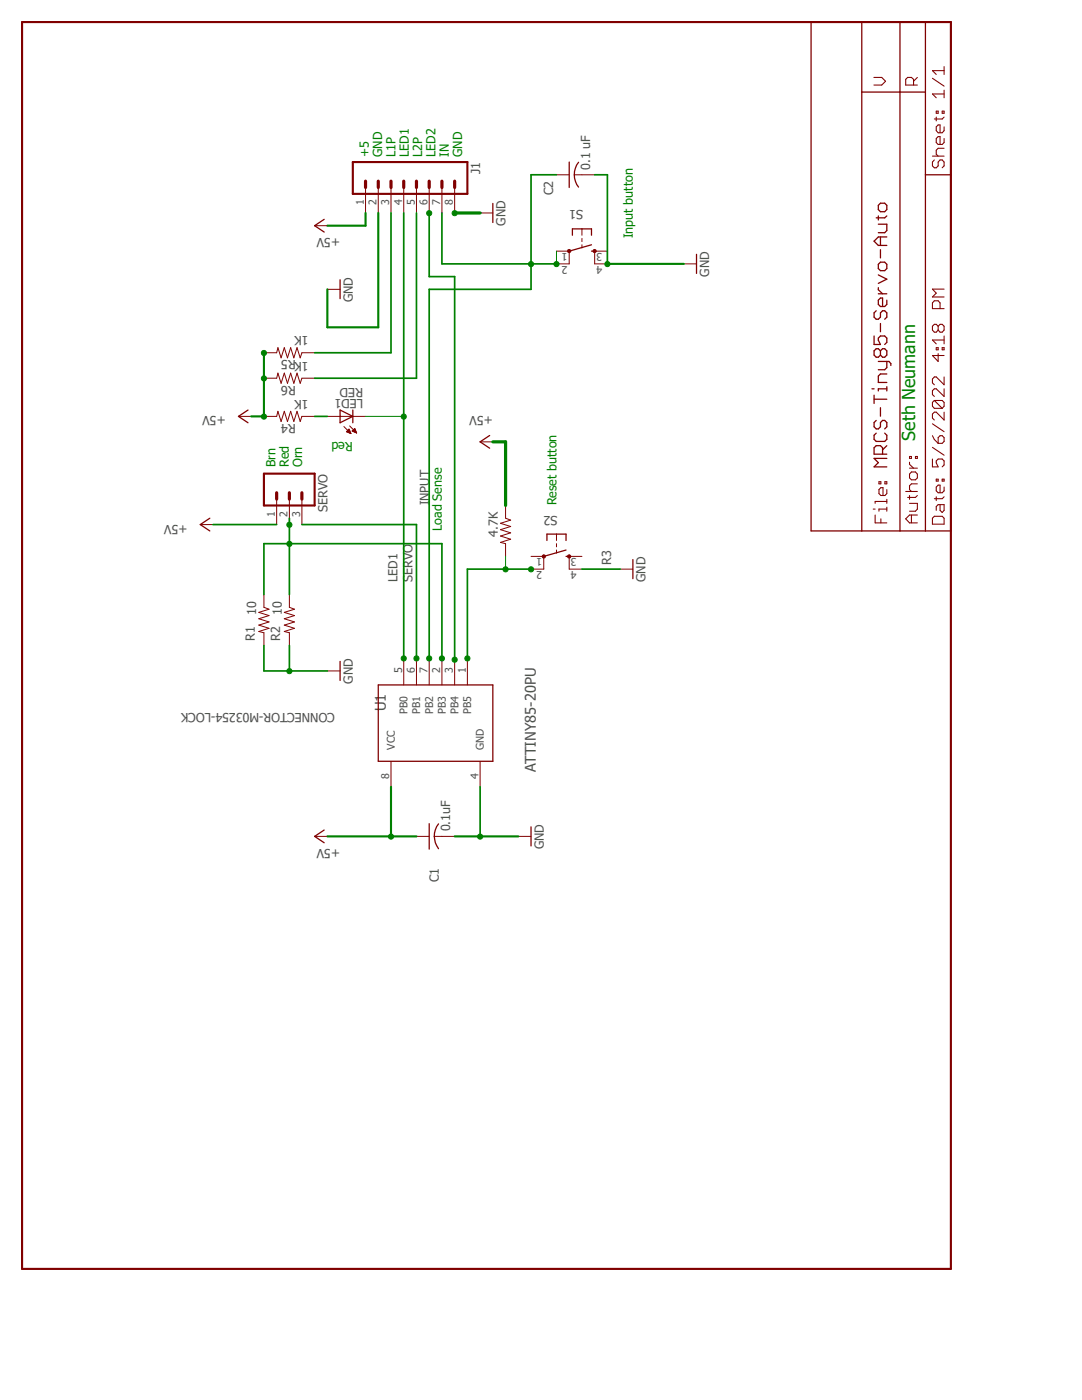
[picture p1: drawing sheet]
<svg xmlns="http://www.w3.org/2000/svg" width="216mm" height="279mm" viewBox="0 0 216 279" stroke-linecap="round" stroke-linejoin="round" font-family="sans-serif">
<path d="M4.2 4.2l186.1 249.6M190.3 4.2l-186.1 249.6" fill="none" stroke="#fff" stroke-width=".2"/>
<path d="M114.2 46.9v-1.2h3.8v1.2M118 50.1h.7M118 48.9l-4.4 1.2M75.5 136.7h22.8v15.2h-22.8z" fill="none" stroke="#800000" stroke-width=".25"/>
<g fill="none" stroke="#800000" stroke-width=".2">
<path d="M113.6 50.1v2.6M116.1 45.7v1.2M116.1 47.6v.6M116.1 48.9v.6M118.7 50.1v2.6M80.6 131.6v5.1M83.1 131.6v5.1M85.6 131.6v5.1M88.2 131.6v5.1M90.7 131.6v5.1M93.3 131.6v5.1M78 151.9v5.1"/>
<path d="M95.8 151.9v5.1"/>
</g>
<path d="M113.3 49.9h.5l.1 .2-.1 .2h-.5z" fill-rule="evenodd" fill="#800000"/>
<path d="M113.3 49.9h.5l.1 .2-.1 .2h-.5z" fill="none" stroke="#800000" stroke-width=".2"/>
<path d="M118.4 49.9h.5l.1 .2-.1 .2h-.5z" fill-rule="evenodd" fill="#800000"/>
<g fill="none" stroke="#800000" stroke-width=".2">
<path d="M72.9 37.4v5.1M75.5 37.4v5.1M78 37.4v5.1M80.6 37.4v5.1M83.1 37.4v5.1M85.6 37.4v5.1M88.2 37.4v5.1M90.7 37.4v5.1M111 34.9h2.6M114.6 34.9h4.1M62.8 45h2.5M65.3 57.7h2.6"/>
<path d="M95.8 42.5h2.5M111 50.1h2.6M111 52.7h2.6M118.4 49.9h.5l.1 .2-.1 .2h-.5zM118.7 50.1h2.5M118.7 52.7h2.5M136.4 52.7h2.6M52.7 70.4h2.5l.3-1 .6 2 .6-2 .7 2 .6-2 .6 2 .7-2 .6 2 .3-1h2.6M47.6 83.1h2.5M52.7 83.1h2.5l.3-1 .6 2 .6-2 .7 2 .6-2 .6 2 .7-2 .6 2 .3-1h2.6M55.2 99.6v5.1M57.7 99.6v5.1"/>
<path d="M60.2 99.6v5.1M65.3 83.1h7.6M68.6 85.1l1.4 1.4M69.1 86.1l.5-.5 .4 .9zM69.2 86.1v.1M69.3 86.1v.1M69.3 85.9v.3M69.4 85.9v.4M69.5 85.8v.5M69.6 85.7v.7M69.7 85.8v.6M69.8 85l1.4 1.4"/>
<path d="M69.8 86v.4M69.9 86.2v.3M70 86.4v.1M70.3 86l.5-.5 .4 .9zM70.3 86v.1M70.4 85.9v.2M70.5 85.8v.3M70.6 85.7v.4M70.7 85.6v.6M70.8 85.6v.6M70.9 85.7v.6M71 85.9v.4"/>
<path d="M71 86.1v.3M71.1 86.3v.1M95.8 88.2h2.5M40 104.7h2.5M52.7 118.7v2.5l1 .4-2.1 .6 2.1 .7-2.1 .6 2.1 .6-2.1 .7 2.1 .6-2.1 .6 1.1 .3v2.5M57.7 118.7v2.5l1.1 .4-2.1 .6 2.1 .7-2.1 .6 2.1 .6-2.1 .7 2.1 .6-2.1 .6 1 .3v2.5M100.9 100.9v2.5l1 .4-2 .6 2 .7-2 .6 2 .6-2 .7 2 .6-2 .6 1 .3v2.5M108.5 111v2.6M111 106.6v1.3M111 108.5v.6M111 109.8v.6M113.6 111v2.6"/>
<path d="M65.3 133.9h2.6M62.8 166.9h2.5M83.1 166.9h2.5M86.7 166.9h4M103.4 166.9h2.6"/>
</g>
<g fill="none" stroke="#800000" stroke-width=".25">
<path d="M161.8 4.4h27.9v101.6h-27.9zM172 18.4h12.7M172 4.4v101.6M179.6 4.4v101.6M184.7 4.4v101.6M113.6 32.3v5.1M115.4 32.4a4 4 0 0 0 0 4.9M184.7 34.9h5M64.7 43.8l-1.9 1.2 1.9 1.3M67.9 55.8v3.8M98.3 40.6v3.8M139 50.8v3.8"/>
<path d="M175.3 44.7h1.7v1.3l-.5 .4h-1.2M175.3 43.1v.8M175.3 57.4v.4l.8 .8M175.3 58.6h1.7M175.3 54.9l1.7 .8-1.7 .9M175.7 40.6h.8l.5 .4v.8l-.5 .4h-.8l-.4-.4v-.8zM175.7 52.3h.8l.5 .4v.9l-.5 .4h-.8l-.4-.4v-.9zM175.7 47.3v1.7M175.7 49.8v1.7M177 59.9v.8l-.5 .5h-.8l-.4-.5v-.8l.4-.4h.4v1.7M177 47.3h-1.7l-.9 .8 .9 .9h1.7M177 43.1l-.5 .4h-1.7"/>
<path d="M174 77.6h.4M174.4 67.1v1.6h1.3l-.4-.8v-.4l.4-.4h.8l.5 .4v.8l-.5 .4M174.4 78.9v1.6M174.4 79.7h2.6M174.8 62l-.4 .4v.9l.4 .4h.5l.4-.4v-.9l.4-.4h.4l.5 .4v.9l-.5 .4M175.3 72.1h2.1l.4 .5v.3M175.7 70l-.4-.4h-.5l-.4 .4v.9l.4 .4h.5l.4-.4M175.7 70l.4-.4h.4l.5 .4v.9l-.5 .4h-.4l-.4-.4M175.7 64.6v1.6M175.7 70v.9M177 72.1v1.3l-.5 .4h-1.2M177 77.2v.8"/>
<path d="M177 74.6h-1.3l-.4 .5v1.2h1.7M177 77.6h-1.7v.4M49.5 81.8l-1.9 1.3 1.9 1.3M67.9 81.8l2.5 1.3-2.5 1.3zM70.4 81.8v2.6M97.7 86.9l-1.9 1.3 1.9 1.3M174.8 83.9l-.4 .4v.9l.4 .4h.5l.4-.4v-.9l.4-.4h.4l.5 .4v.9l-.5 .4M174.8 86.4l-.4 .5v.8l.4 .4h1.7l.5-.4v-.8l-.5-.5M175.7 81.4v1.7M176.1 90.6v-1.2l-.4-.5h-.9l-.4 .5v1.2h2.6M177 91.5h-2.6l.9 .8-.9 .9h2.6M177 88.9l-.9 .9"/>
<path d="M41.9 103.4l-1.9 1.3 1.9 1.3M109.1 107.9v-1.3h3.8v1.3M112.9 111h.7M112.9 109.8l-4.4 1.2M67.9 132v3.8M64.7 165.7l-1.9 1.2 1.9 1.3M85.6 164.4v5.1M87.5 164.4a4 4 0 0 0 0 5M106 165v3.8"/>
</g>
<path d="M4.4 4.4h185.3v248.8h-185.3zM70.4 32.3h22.9v6.4h-22.9zM52.7 94.5h10.1v6.4h-10.1z" fill="none" stroke="#800000" stroke-width=".42"/>
<path d="M72.9 36.2v1.2M75.5 36.2v1.2M78 36.2v1.2M80.6 36.2v1.2M83.1 36.2v1.2M85.6 36.2v1.2M88.2 36.2v1.2M90.7 36.2v1.2M55.2 98.3v1.3M57.7 98.3v1.3M60.2 98.3v1.3" fill="none" stroke="#800000" stroke-width=".64"/>
<g fill="none" stroke="#800000" stroke-width=".21">
<path d="M174.4 15.5h1.5l.8 .7-.8 .8h-1.5M182.3 17v-1.2l-.4-.3h-.8l-.4 .3v1.2h2.3M183 15.5l-.7 .7M186.1 15.6l2.3 1.6M188.4 13.3v1.6M188.4 18v1.5M188.4 18.8h-2.3l.7 .7M188.4 14.1h-2.3l.7 .8M186.1 31.2h2.3M186.4 31.9l-.3 .4v.8l.3 .4h.4l.4-.4v-.8l.4-.4h.4l.4 .4v.8l-.4 .4M186.8 22.2h.4v.4h-.4zM186.8 23.4v.7"/>
<path d="M188 22.2h.4v.4h-.4zM188.4 25.3v.8l-.4 .4h-.8l-.4-.4v-.8l.4-.4h.4v1.6M188.4 27.6v.8l-.4 .4h-.8l-.4-.4v-.8l.4-.3h.4v1.5M188.4 29.6h-1.2l-.4 .4v.8l.4 .4M188.4 23.4l-.4 .3h-1.6M188.4 57.7h-2.3l.7 .8-.7 .8h2.3M186.4 79.9h1.6l.4 .4v.8l-.4 .4M186.4 79.9l-.3 .4v.8l.3 .4h1.6M186.4 79.9l1.6 1.6M186.8 69.4h.4v.4h-.4zM187.2 65.1l.4-.4h.4l.4 .4v.8l-.4 .4h-.4l-.4-.4M187.2 65.1l-.4-.4h-.4l-.3 .4v.8l.3 .4h.4l.4-.4"/>
<path d="M187.2 65.1v.8M187.2 70.6v1.5l-1.1-1.1h2.3M187.6 61.6v-1.1l-.4-.5h-.8l-.3 .5v1.1h2.3M188 69.4h.4v.4h-.4zM188.4 67.1v1.5M188.4 75.2v1.6l-1.6-1.6h-.4l-.3 .4v.8l.3 .4M188.4 77.6v1.5l-1.6-1.5h-.4l-.3 .4v.7l.3 .4M188.4 67.9h-2.3l.7 .7M175.4 96.1h.4v.5h-.4zM176.6 96.1h.4v.5h-.4zM177 97.7v.8l-.4 .4h-.8l-.4-.4v-.8l.4-.4h.4v1.6M177 99.7v.8"/>
<path d="M180.7 98.1h2.3M181.5 91.1h.4v.4h-.4zM181.5 92.2v.5l.8 .7M181.5 98.9v.8M181.5 93.4h1.5M181.9 94.2h.8l.3 .4v.8l-.3 .4h-.8l-.4-.4v-.8zM182.7 91.1h.3v.4h-.3zM183 96.6h-1.1l-.4 .3v.8l.4 .4M183 98.9l-.3 .4h-1.6M186.1 91.6v1.6h1.1l-.4-.8v-.4l.4-.4h.8l.4 .4v.8l-.4 .4M186.1 89.3l2.3 1.5M186.1 87l.3 .7 .8 .8"/>
<path d="M186.1 84.6l2.3 1.5M186.8 95.6h.4v.4h-.4zM186.8 99.1v.8M187.2 87.3l.4-.3h.4l.4 .3v.8l-.4 .4h-.8zM188 95.6h.4v.4h-.4zM188.4 82.3v1.5l-1.6-1.5h-.4l-.3 .3v.8l.3 .4M188.4 97.2v.8l-.4 .3h-.8l-.4-.3v-.8l.4-.4h.4v1.5M188.4 99.1l-.4 .4h-1.6M174.2 101.6h.4M174.6 102.8v1.6h2.4M175.8 103.5v.9M177 100.1h-2.4v.4"/>
<path d="M177 101.6h-1.6v.4M177 101.2v.8M181.5 100.5h1.5v1.1l-.3 .4h-1.2M181.9 102.8v1.6M183 102.8h-1.5l-.8 .7 .8 .9h1.5M186.1 103.4l.3-.4h1.6l.4 .4v1.2h-2.3zM187.6 100.7v1.2l.4 .4 .4-.4v-1.2h-1.2l-.4 .4v.8"/>
</g>
<path d="M108.3 110.8l.2-.1 .3 .1v.5h-.5l-.1-.3z" fill-rule="evenodd" fill="#800000"/>
<path d="M108.3 110.8l.2-.1 .3 .1v.5h-.5l-.1-.3z" fill="none" stroke="#800000" stroke-width=".2"/>
<path d="M113.3 110.8l.3-.1 .2 .1 .1 .2-.1 .3h-.5z" fill-rule="evenodd" fill="#800000"/>
<path d="M52.7 75.5h2.5l.3-1 .6 2 .6-2 .7 2 .6-2 .6 2 .7-2 .6 2 .3-1h2.6M106 111h2.5M106 113.6h2.5M113.3 110.8l.3-.1 .2 .1 .1 .2-.1 .3h-.5zM113.6 111h2.5M113.6 113.6h2.5M123.7 113.6h2.6" fill="none" stroke="#800000" stroke-width=".2"/>
<path d="M126.3 111.7v3.8" fill="none" stroke="#800000" stroke-width=".25"/>
<path d="M78 157v9.9M65.3 166.9h17.8" fill="none" stroke="#008000" stroke-width=".42"/>
<circle cx="78" cy="167" r=".51" fill="#008000"/>
<circle cx="78" cy="167" r=".51" fill="none" stroke="#008000" stroke-width=".2"/>
<path d="M72.9 42.5v2.5h-7.6M52.7 70.4v12.7h-2.6" fill="none" stroke="#008000" stroke-width=".42"/>
<circle cx="52.7" cy="83.1" r=".51" fill="#008000"/>
<circle cx="52.7" cy="83.1" r=".51" fill="none" stroke="#008000" stroke-width=".2"/>
<circle cx="52.7" cy="75.5" r=".51" fill="#008000"/>
<circle cx="52.7" cy="75.5" r=".51" fill="none" stroke="#008000" stroke-width=".2"/>
<circle cx="52.7" cy="70.4" r=".51" fill="#008000"/>
<circle cx="52.7" cy="70.4" r=".51" fill="none" stroke="#008000" stroke-width=".2"/>
<path d="M42.5 104.7h12.7M95.8 157v9.9" fill="none" stroke="#008000" stroke-width=".34"/>
<path d="M98.3 88.2h2.6v12.7" fill="none" stroke="#008000" stroke-width=".64"/>
<path d="M90.7 166.9h12.7" fill="none" stroke="#008000" stroke-width=".42"/>
<circle cx="95.8" cy="167" r=".51" fill="#008000"/>
<g fill="none" stroke="#008000" stroke-width=".2">
<path d="M121.2 50.1v2.6"/>
<circle cx="95.8" cy="167" r=".51"/>
</g>
<path d="M121.2 52.7h15.2" fill="none" stroke="#008000" stroke-width=".42"/>
<circle cx="121.2" cy="52.7" r=".51" fill="#008000"/>
<circle cx="121.2" cy="52.7" r=".51" fill="none" stroke="#008000" stroke-width=".2"/>
<path d="M118.7 34.9h2.5v17.8M52.7 128.8v5.1h12.6M57.7 128.8v5.1" fill="none" stroke="#008000" stroke-width=".34"/>
<circle cx="57.7" cy="133.9" r=".51" fill="#008000"/>
<circle cx="57.7" cy="133.9" r=".51" fill="none" stroke="#008000" stroke-width=".2"/>
<path d="M90.7 42.5h5.1" fill="none" stroke="#008000" stroke-width=".64"/>
<circle cx="90.7" cy="42.5" r=".51" fill="#008000"/>
<circle cx="90.7" cy="42.5" r=".51" fill="none" stroke="#008000" stroke-width=".2"/>
<path d="M57.7 108.5h30.5v23.1M57.7 103.4v15.3M116.1 113.6h7.6" fill="none" stroke="#008000" stroke-width=".34"/>
<path d="M75.5 42.5v22.8h-10.2v-7.6" fill="none" stroke="#008000" stroke-width=".42"/>
<circle cx="57.7" cy="104.7" r=".51" fill="#008000"/>
<circle cx="57.7" cy="104.7" r=".51" fill="none" stroke="#008000" stroke-width=".2"/>
<circle cx="57.7" cy="108.5" r=".51" fill="#008000"/>
<circle cx="57.7" cy="108.5" r=".51" fill="none" stroke="#008000" stroke-width=".2"/>
<path d="M57.7 108.5h-5v10.2" fill="none" stroke="#008000" stroke-width=".34"/>
<circle cx="88.2" cy="131.4" r=".51" fill="#008000"/>
<circle cx="88.2" cy="131.4" r=".51" fill="none" stroke="#008000" stroke-width=".2"/>
<path d="M111 34.9h-5v17.8h-17.8v-10.2M78 42.5v27.9h-15.2M106 57.7h-20.4v73.9" fill="none" stroke="#008000" stroke-width=".34"/>
<circle cx="106" cy="52.7" r=".51" fill="#008000"/>
<g fill="none" stroke="#008000" stroke-width=".2">
<path d="M111 50.1v2.6"/>
<circle cx="106" cy="52.7" r=".51"/>
</g>
<path d="M106 52.7h5" fill="none" stroke="#008000" stroke-width=".34"/>
<circle cx="111" cy="52.7" r=".51" fill="#008000"/>
<circle cx="111" cy="52.7" r=".51" fill="none" stroke="#008000" stroke-width=".2"/>
<path d="M106 52.7v5" fill="none" stroke="#008000" stroke-width=".34"/>
<circle cx="85.6" cy="131.4" r=".51" fill="#008000"/>
<circle cx="85.6" cy="131.4" r=".51" fill="none" stroke="#008000" stroke-width=".2"/>
<path d="M60.2 104.7h22.9v26.9" fill="none" stroke="#008000" stroke-width=".34"/>
<circle cx="83.1" cy="131.4" r=".51" fill="#008000"/>
<g fill="none" stroke="#008000" stroke-width=".2">
<path d="M72.9 83.1h7.7"/>
<circle cx="83.1" cy="131.4" r=".51"/>
</g>
<path d="M80.6 42.5v89.1" fill="none" stroke="#008000" stroke-width=".34"/>
<circle cx="80.6" cy="83.1" r=".51" fill="#008000"/>
<circle cx="80.6" cy="83.1" r=".51" fill="none" stroke="#008000" stroke-width=".2"/>
<circle cx="80.6" cy="131.4" r=".51" fill="#008000"/>
<g fill="none" stroke="#008000" stroke-width=".2">
<path d="M100.9 111v2.6"/>
<circle cx="80.6" cy="131.4" r=".51"/>
</g>
<path d="M62.8 83.1h2.5M106 113.6h-12.7v18" fill="none" stroke="#008000" stroke-width=".34"/>
<circle cx="100.9" cy="113.6" r=".51" fill="#008000"/>
<circle cx="100.9" cy="113.6" r=".51" fill="none" stroke="#008000" stroke-width=".2"/>
<circle cx="106" cy="113.6" r=".51" fill="#008000"/>
<circle cx="106" cy="113.6" r=".51" fill="none" stroke="#008000" stroke-width=".2"/>
<circle cx="93.3" cy="131.4" r=".51" fill="#008000"/>
<circle cx="93.3" cy="131.4" r=".51" fill="none" stroke="#008000" stroke-width=".2"/>
<path d="M83.1 42.5v33h-20.3M90.7 55.2v76.4" fill="none" stroke="#008000" stroke-width=".34"/>
<circle cx="90.7" cy="131.7" r=".51" fill="#008000"/>
<circle cx="90.7" cy="131.7" r=".51" fill="none" stroke="#008000" stroke-width=".2"/>
<path d="M85.6 42.5v12.7h5.1" fill="none" stroke="#008000" stroke-width=".34"/>
<circle cx="85.6" cy="42.5" r=".51" fill="#008000"/>
<circle cx="85.6" cy="42.5" r=".51" fill="none" stroke="#008000" stroke-width=".2"/>
<text font-size="3.6" fill="#008000" x="182.6" y="87.9" transform="rotate(-90 182.6 87.9)">Seth Neumann</text>
<g font-size="2.9" fill="#505050">
<text x="77" y="141.9" transform="rotate(-90 77 141.9)">U1</text>
<text x="106.9" y="154.1" transform="rotate(-90 106.9 154.1)">ATTINY85-20PU</text>
</g>
<g font-size="2.5" fill="#008000">
<text x="73.6" y="31.3" transform="rotate(-90 73.6 31.3)">+5</text>
<text x="76.2" y="31.3" transform="rotate(-90 76.2 31.3)">GND</text>
<text x="78.9" y="31.3" transform="rotate(-90 78.9 31.3)">L1P</text>
<text x="81.6" y="31.3" transform="rotate(-90 81.6 31.3)">LED1</text>
<text x="84.2" y="31.3" transform="rotate(-90 84.2 31.3)">L2P</text>
<text x="86.9" y="31.3" transform="rotate(-90 86.9 31.3)">LED2</text>
<text x="89.6" y="31.3" transform="rotate(-90 89.6 31.3)">IN</text>
<text x="92.2" y="31.3" transform="rotate(-90 92.2 31.3)">GND</text>
<text x="126.3" y="47.6" transform="rotate(-90 126.3 47.6)">Input button</text>
<text x="70.4" y="88.2" transform="rotate(-180 70.4 88.2)">Red</text>
<text x="54.9" y="93.3" transform="rotate(-90 54.9 93.3)">Brn</text>
<text x="57.6" y="93.3" transform="rotate(-90 57.6 93.3)">Red</text>
<text x="60.3" y="93.3" transform="rotate(-90 60.3 93.3)">Orn</text>
<text x="111" y="100.9" transform="rotate(-90 111 100.9)">Reset button</text>
<text x="88.2" y="106" transform="rotate(-90 88.2 106)">Load Sense</text>
</g>
<g font-size="2.5" fill="#505050">
<text x="95.8" y="34.8" transform="rotate(-90 95.8 34.8)">J1</text>
<text x="117.8" y="33.9" transform="rotate(-90 117.8 33.9)">0.1 uF</text>
<text x="110.4" y="38.9" transform="rotate(-90 110.4 38.9)">C2</text>
<text x="116.3" y="42" transform="rotate(-180 116.3 42)">S1</text>
<text x="67.9" y="47.6" transform="rotate(-180 67.9 47.6)">+5V</text>
<text x="100.9" y="45" transform="rotate(-90 100.9 45)">GND</text>
<text x="141.5" y="55.2" transform="rotate(-90 141.5 55.2)">GND</text>
<text x="70.4" y="60.3" transform="rotate(-90 70.4 60.3)">GND</text>
<text x="61.6" y="67.1" transform="rotate(-180 61.6 67.1)">1K</text>
<text x="59" y="77" transform="rotate(-180 59 77)">R6</text>
<text x="61.6" y="72.2" transform="rotate(-180 61.6 72.2)">1KR5</text>
<text x="72.4" y="77.4" transform="rotate(-180 72.4 77.4)">RED</text>
<text x="45" y="83.1" transform="rotate(-180 45 83.1)">+5V</text>
<text x="61.6" y="79.8" transform="rotate(-180 61.6 79.8)">1K</text>
<text x="72.4" y="79.5" transform="rotate(-180 72.4 79.5)">LED1</text>
<text x="98.3" y="83.1" transform="rotate(-180 98.3 83.1)">+5V</text>
<text x="59" y="84.6" transform="rotate(-180 59 84.6)">R4</text>
<text x="85.6" y="100.9" transform="rotate(-90 85.6 100.9)">INPUT</text>
<text x="37.4" y="104.7" transform="rotate(-180 37.4 104.7)">+5V</text>
<text x="65.3" y="102.2" transform="rotate(-90 65.3 102.2)">SERVO</text>
<text x="99.4" y="107.1" transform="rotate(-90 99.4 107.1)">4.7K</text>
<text x="111.3" y="102.9" transform="rotate(-180 111.3 102.9)">S2</text>
<text x="121.9" y="112.7" transform="rotate(-90 121.9 112.7)">R3</text>
<text x="79.3" y="116.1" transform="rotate(-90 79.3 116.1)">LED1</text>
<text x="82.3" y="116.1" transform="rotate(-90 82.3 116.1)">SERVO</text>
<text x="128.8" y="116.1" transform="rotate(-90 128.8 116.1)">GND</text>
<text x="51.1" y="122.6" transform="rotate(-90 51.1 122.6)">10</text>
<text x="56.2" y="122.6" transform="rotate(-90 56.2 122.6)">10</text>
<text x="50.8" y="127.9" transform="rotate(-90 50.8 127.9)">R1</text>
<text x="55.9" y="127.9" transform="rotate(-90 55.9 127.9)">R2</text>
<text x="70.4" y="136.4" transform="rotate(-90 70.4 136.4)">GND</text>
<text x="66.8" y="142.3" transform="rotate(-180 66.8 142.3)">CONNECTOR-M03254-LOCK</text>
<text x="89.8" y="165.9" transform="rotate(-90 89.8 165.9)">0.1uF</text>
<text x="67.9" y="169.5" transform="rotate(-180 67.9 169.5)">+5V</text>
<text x="108.5" y="169.5" transform="rotate(-90 108.5 169.5)">GND</text>
<text x="87.5" y="176.1" transform="rotate(-90 87.5 176.1)">C1</text>
</g>
<g font-size="2.1" fill="#505050">
<text x="72.6" y="40.9" transform="rotate(-90 72.6 40.9)">1</text>
<text x="75.1" y="40.9" transform="rotate(-90 75.1 40.9)">2</text>
<text x="77.7" y="40.9" transform="rotate(-90 77.7 40.9)">3</text>
<text x="80.2" y="40.9" transform="rotate(-90 80.2 40.9)">4</text>
<text x="82.8" y="40.9" transform="rotate(-90 82.8 40.9)">5</text>
<text x="85.3" y="40.9" transform="rotate(-90 85.3 40.9)">6</text>
<text x="87.8" y="40.9" transform="rotate(-90 87.8 40.9)">7</text>
<text x="90.4" y="40.9" transform="rotate(-90 90.4 40.9)">8</text>
<text x="113.2" y="50.5" transform="rotate(-180 113.2 50.5)">1</text>
<text x="113.2" y="53" transform="rotate(-180 113.2 53)">2</text>
<text x="120.1" y="50.5" transform="rotate(-180 120.1 50.5)">3</text>
<text x="120.1" y="53" transform="rotate(-180 120.1 53)">4</text>
<text x="54.8" y="103.1" transform="rotate(-90 54.8 103.1)">1</text>
<text x="57.4" y="103.1" transform="rotate(-90 57.4 103.1)">2</text>
<text x="59.9" y="103.1" transform="rotate(-90 59.9 103.1)">3</text>
<text x="108.2" y="111.4" transform="rotate(-180 108.2 111.4)">1</text>
<text x="108.2" y="114" transform="rotate(-180 108.2 114)">2</text>
<text x="115.1" y="111.4" transform="rotate(-180 115.1 111.4)">3</text>
<text x="115.1" y="114" transform="rotate(-180 115.1 114)">4</text>
<text x="80.2" y="134.4" transform="rotate(-90 80.2 134.4)">5</text>
<text x="82.8" y="134.4" transform="rotate(-90 82.8 134.4)">6</text>
<text x="85.3" y="134.4" transform="rotate(-90 85.3 134.4)">7</text>
<text x="87.8" y="134.4" transform="rotate(-90 87.8 134.4)">2</text>
<text x="90.4" y="134.4" transform="rotate(-90 90.4 134.4)">3</text>
<text x="92.9" y="134.4" transform="rotate(-90 92.9 134.4)">1</text>
<text x="81.3" y="142.6" transform="rotate(-90 81.3 142.6)">PB0</text>
<text x="83.9" y="142.6" transform="rotate(-90 83.9 142.6)">PB1</text>
<text x="86.4" y="142.6" transform="rotate(-90 86.4 142.6)">PB2</text>
<text x="88.9" y="142.6" transform="rotate(-90 88.9 142.6)">PB3</text>
<text x="91.5" y="142.6" transform="rotate(-90 91.5 142.6)">PB4</text>
<text x="94" y="142.6" transform="rotate(-90 94 142.6)">PB5</text>
<text x="78.8" y="149.6" transform="rotate(-90 78.8 149.6)">VCC</text>
<text x="96.6" y="149.6" transform="rotate(-90 96.6 149.6)">GND</text>
<text x="77.7" y="155.4" transform="rotate(-90 77.7 155.4)">8</text>
<text x="95.5" y="155.4" transform="rotate(-90 95.5 155.4)">4</text>
</g>
</svg>
